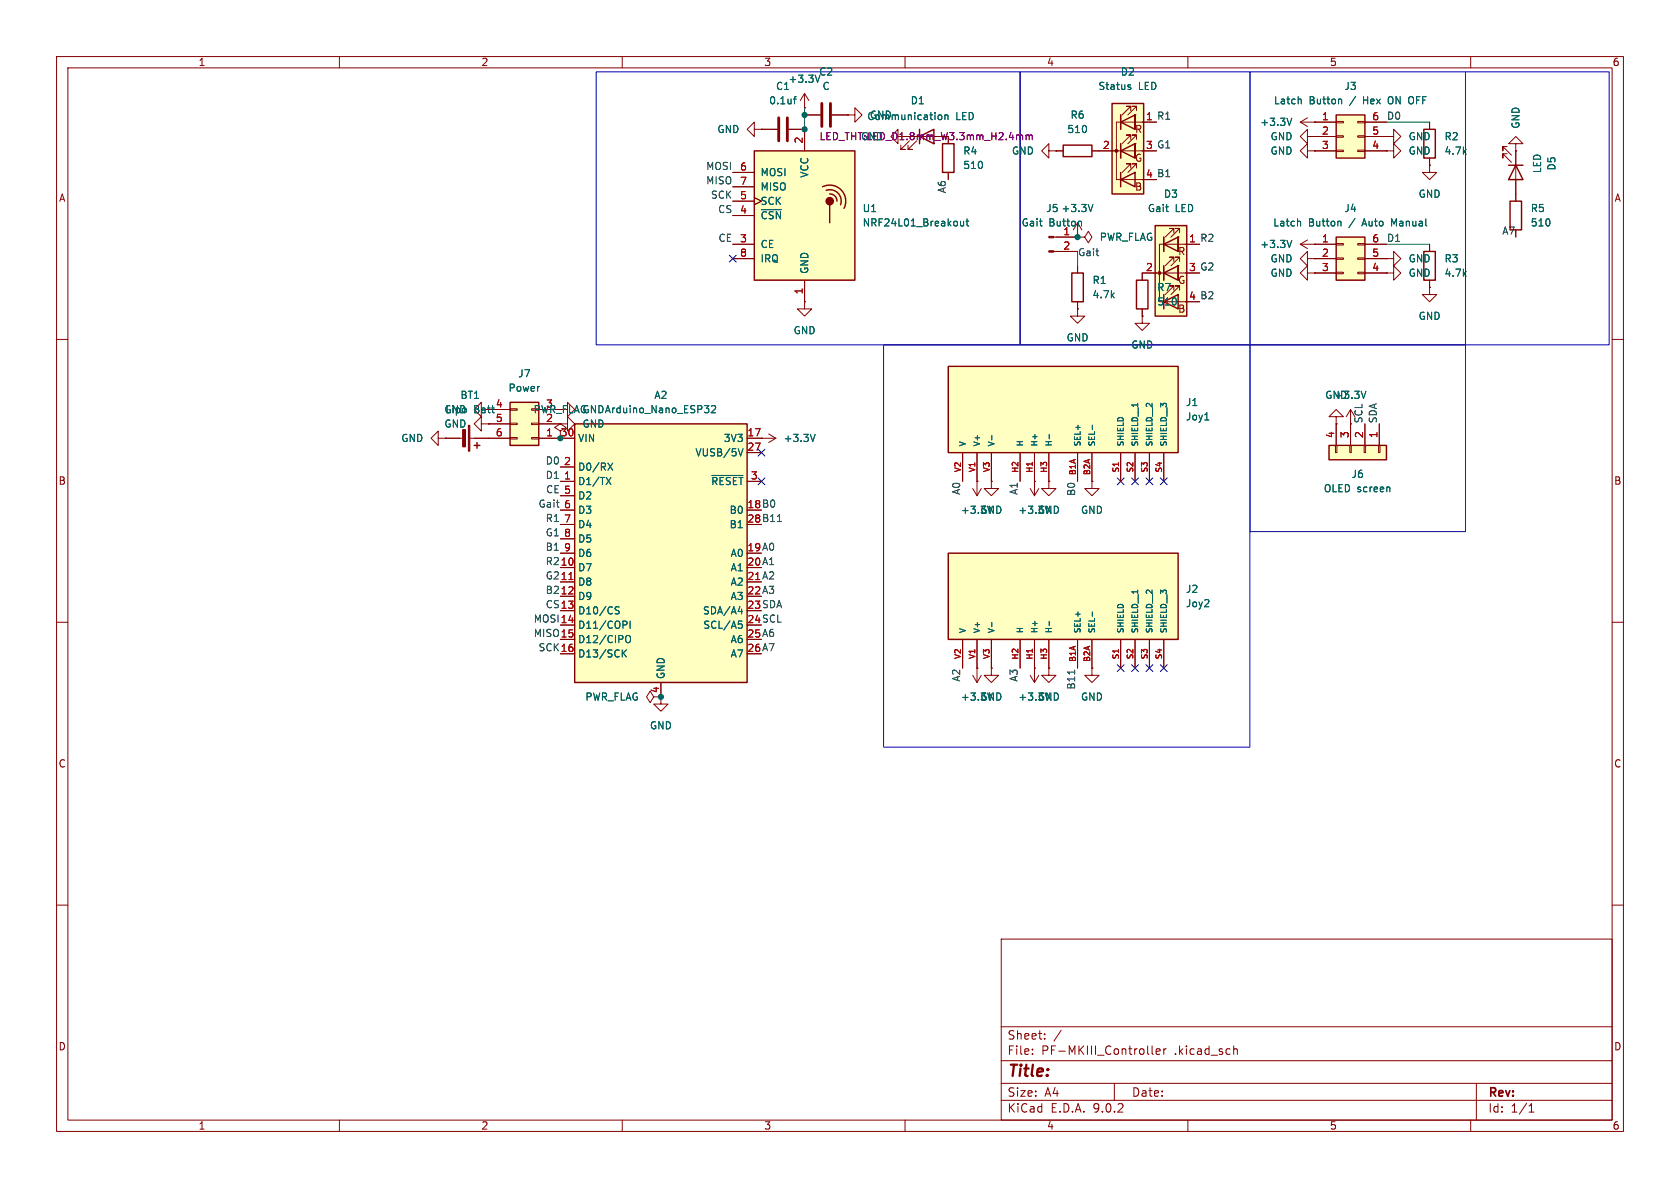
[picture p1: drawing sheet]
<svg xmlns="http://www.w3.org/2000/svg" width="297mm" height="210mm" viewBox="0 0 297 210" stroke-linecap="round" stroke-linejoin="round" font-family="sans-serif">
<g fill="none" stroke="#840000" stroke-width=".18">
<path d="M10 10h277v190h-277zM12 12h273v186h-273zM60 10v2M110 10v2M160 10v2M210 10v2M260 10v2M10 60h2M285 60h2M10 110h2M285 110h2M10 160h2"/>
<path d="M177 166h108v32h-108zM285 160h2M60 198v2M110 198v2M160 198v2M177 194.5h108M177 191.5h108M177 187.5h108M177 181.5h108M182.5 186.3v.1M182.5 185.5v.1M184.7 183.6v.1"/>
<path d="M184.7 182.8v.1M187.6 182.1l-1.3 2M197 191.5v3M203.7 184.9v1.3l.2 .2M204.4 185.9l.7-.1-.1-.3-.4-.1-.2 .2 .1 .7h.5M205.7 185.4v1M206.2 185.4l-.3 .1-.2 .2M210 198v2M218.1 185.5l.2-.1 .4 .1v.9M260 198v2M261 191.5v6.5M270.3 196.6h.9"/>
<path d="M270.3 195.5l.4-.4v1.5"/>
</g>
<path d="M196.6 18.3h5.6v16h-5.6z" fill="#ffffc2"/>
<g fill="#840000" stroke="#840000" stroke-width=".18">
<path d="M185.4 41.8h.9v.2h-.9z"/>
<path d="M185.4 44.3h.9v.3h-.9z"/>
<circle cx="197.4" cy="26.7" r=".25"/>
</g>
<path d="M196.6 18.3h5.6v16h-5.6zM188 25.7h5v2h-5zM198.1 21.6l2.6-1.3v2.6zM198.1 26.7l2.6-1.3v2.5zM198.1 31.8l2.6-1.3v2.5zM198.1 20.3v2.6M198.1 25.4v2.5M198.1 30.5v2.5M189.5 48.3h2v5h-2z" fill="none" stroke="#840000" stroke-width=".25"/>
<g fill="none" stroke="#840000" stroke-width=".18">
<path d="M199.9 19.6v-.8h-.8h.8l-1.5 1.5M200.9 19.6v-.8h-.7h.7l-1.5 1.5M186.7 26.7h1.3M193 26.7h11.5M198.1 20.3v2.6M198.1 25.4v2.5M198.1 31.8h3.8M199.9 24.6v-.7h-.8h.8l-1.5 1.5M199.9 29.7v-.7h-.8h.8l-1.5 1.5M200.7 20.3h.1M200.7 20.3v2.6zM200.7 25.4h.1"/>
<path d="M200.7 25.4v2.5zM200.9 24.6v-.7h-.7h.7l-1.5 1.5M200.9 29.7v-.7h-.7h.7l-1.5 1.5M204.5 21.6h-7.1v10.2h1M186.3 41.9h4.2M186.3 44.5h4.2M190.5 41.9h.1M190.5 54.6v1.3h1.3l-1.3 1.3-1.3-1.3h1.3M190.5 54.6h.1M190.5 47v1.3M190.5 53.3v1.3M191.3 40.6l-.8-1.2v2.5"/>
<path d="M201.9 55.9v1.3h1.3l-1.3 1.2-1.2-1.2h1.2M201.9 55.9h.1M231.1 45.7v-1.2l-1.2 1.2 1.2 1.3v-1.3h1.3M232.4 45.7h.1M115.6 123.2l-.7-1-.6 1 .6 1 .7-1h1.2"/>
</g>
<path d="M199.6 15.4l.3 .1v.1l-.1 .2h-.3M199.6 15h.3M191 39.1l.2 .2v.6M193.2 36.1l-.4 1.3" fill="none" stroke="#006464" stroke-width=".18"/>
<path d="M101.6 74.9h30.5v45.8h-30.5z" fill="#ffffc2"/>
<path d="M101.6 74.9h30.5v45.8h-30.5z" fill="none" stroke="#840000" stroke-width=".25"/>
<g fill="none" stroke="#840000" stroke-width=".18">
<path d="M229.9 43.2l1.2 .7M229.9 43.2h2.5M231.1 48.3v-1.3l-1.2 1.3 1.2 1.2v-1.2h1.3M231.1 42.4l-1.2 .8M232.4 48.3h.1M232.4 43.2h.1M99.1 77.5h2.5M132.1 77.5h2.5M99.1 82.6h2.5M99.1 85.1h2.5M99.1 87.6h2.5M99.1 90.2h2.5"/>
<path d="M99.1 92.7h2.5M99.1 95.3h2.5M99.1 97.8h2.5M132.1 85.1h2.5M132.1 80h2.5M99.1 100.3h2.5M99.1 102.9h2.5M99.1 105.4h2.5M99.1 108h2.5M99.1 110.5h2.5M99.1 113h2.5M99.1 115.6h2.5"/>
<path d="M116.8 120.7v2.5"/>
</g>
<g fill="none" stroke="#006464" stroke-width=".18">
<path d="M228.4 42.5l-.5 1.3M124.5 71.7h.8l-.4 .5M125.1 72.2l.2 .2v.3l-.2 .3M125.8 71.8l.5-.1 .2 .4-.8 .9h.8M130.5 79.3l.4 1.3 .5-1.3M107.2 84.4l.8 1.3M107.5 81.9l.8 1.2M108 84.4l-.8 1.3M108.3 81.9l-.8 1.2M125.9 84h5.4M108.8 107.7l.5 .3 .2 .3-.3 .2h-.5M109.5 107.3h-.5l-.2 .1"/>
<path d="M110.2 115.4l.5 .7M110.6 109.8l.3 .2-.1 .3-.2 .2M110.7 112.5l.2-.2a.43 .43 0 0 1 .6 .5v.4a.43 .43 0 0 1-.3 .4 .43 .43 0 0 1-.5-.2M110.7 114.9l-.7 .7M111.4 109.8v1.3M130.5 108.1h.8M130.6 109.8h.6M130.7 110.3h.3l.2 .2-.1 .5-.4 .1M131.1 107.7v.8"/>
</g>
<path d="M100.6 102.5h.7" fill="none" stroke="#a90000" stroke-width=".18"/>
<path d="M204.2 39.9h5.6v16h-5.6z" fill="#ffffc2"/>
<circle cx="205" cy="48.3" r=".25" fill="#840000" stroke="#840000" stroke-width=".18"/>
<path d="M204.2 39.9h5.6v16h-5.6zM200.9 49.5h2v5.1h-2zM205.7 43.2l2.6-1.3v2.6zM205.7 48.3l2.6-1.3v2.5zM205.7 53.3l2.6-1.2v2.5zM205.7 41.9v2.6M205.7 47v2.5M205.7 52.1v2.5" fill="none" stroke="#840000" stroke-width=".25"/>
<g fill="none" stroke="#840000" stroke-width=".18">
<path d="M231.1 26.7v-1.3l-1.2 1.3 1.2 1.2v-1.2h1.3M232.4 26.7h.1M190.5 41.9h1.3l.6-1 .6 1-.6 1-.6-1M190.5 41.9h.1M201.9 54.6v1.3M205.7 41.9v2.6M205.7 47v2.5M205.7 53.3h3.8M207.5 41.1v-.7h-.7h.7l-1.5 1.5M207.5 46.2v-.7h-.7h.7l-1.5 1.5M207.5 51.3v-.8h-.7h.7l-1.5 1.6M208.3 41.9h.1"/>
<path d="M208.3 41.9v2.6zM208.3 47h.1M208.3 47v2.5zM208.5 41.1v-.7h-.7h.7l-1.5 1.5M208.5 46.2v-.7h-.7h.7l-1.5 1.5M208.5 51.3v-.8h-.7h.7l-1.5 1.6M212.1 43.2h-7.1v10.1h1M212.1 48.3h-10.2v1.2M77.5 77.5v-1.3l-1.3 1.3 1.3 1.2v-1.2h1.2M78.7 77.5h.1"/>
</g>
<path d="M90.2 71.1h5v7.6h-5z" fill="#ffffc2"/>
<path d="M251.7 22.9h2v5h-2zM83.8 78.7h1M84.3 78.2v1M90.2 71.1h5v7.6h-5z" fill="none" stroke="#840000" stroke-width=".25"/>
<g fill="none" stroke="#840000" stroke-width=".18">
<path d="M229.9 21.6l1.2 .8M229.9 21.6h2.5M231.1 24.1v-1.2l-1.2 1.2 1.2 1.3v-1.3h1.3M231.1 20.8l-1.2 .8M232.4 21.6h.1M232.4 24.1h.1M245.1 24.1h1.3v-1.2l1.2 1.2-1.2 1.3v-1.3M245.1 24.1h.1M245.1 26.7h1.3v-1.3l1.2 1.3-1.2 1.2v-1.2M245.1 26.7h.1M252.7 29.2v1.3h1.3l-1.3 1.3-1.2-1.3h1.2M252.7 29.2h.1"/>
<path d="M252.7 21.6v1.3M252.7 27.9v1.3M78.7 77.5h3.3M83.1 77.5h7.1M85.1 74.9v-1.2l-1.3 1.2 1.3 1.3v-1.3h1.3M85.1 72.4v-1.3l-1.3 1.3 1.3 1.3v-1.3h5.1M86.4 74.9h.1M86.4 74.9h3.8M90.2 77.3h1.2v.3h-1.2zM90.2 74.8h1.2v.3h-1.2zM90.2 72.3h1.2v.2h-1.2zM94 77.3h1.2v.3h-1.2z"/>
<path d="M94 74.8h1.2v.3h-1.2zM95.2 72.4h5.1v-1.3l1.3 1.3-1.3 1.3v-1.3M95.2 74.9h3.9M99.1 74.9h1.2v-1.2l1.3 1.2-1.3 1.3v-1.3M99.1 74.9h.1M99.1 76.2l1-.6-1-.7-1.1 .7 1.1 .6v1.3h-3.9M116.8 123.2v1.3h1.3l-1.3 1.2-1.2-1.2h1.2"/>
</g>
<g fill="#840000" stroke="#840000" stroke-width=".18">
<path d="M82.8 75.2h.3v4.6h-.3z"/>
<path d="M81.8 75.9h.5v3.1h-.5z"/>
</g>
<path d="M228.4 20.9l-.5 1.3" fill="none" stroke="#006464" stroke-width=".18"/>
<path d="M236.2 20.3h5.1v7.6h-5.1z" fill="#ffffc2"/>
<path d="M236.2 20.3h5.1v7.6h-5.1z" fill="none" stroke="#840000" stroke-width=".25"/>
<path d="M232.4 21.6h3.8M232.4 24.1h3.8M232.4 26.7h3.8M236.2 21.5h1.3v.2h-1.3zM236.2 24h1.3v.3h-1.3zM236.2 26.5h1.3v.3h-1.3zM240 21.5h1.3v.2h-1.3zM240 24h1.3v.3h-1.3zM240 26.5h1.3v.3h-1.3zM241.3 21.6h3.8M241.3 24.1h3.8M241.3 26.7h3.8" fill="none" stroke="#840000" stroke-width=".18"/>
<path d="M229.9 17.5l.2 .2v.7M237 17.5l.2 .2v.7" fill="none" stroke="#006464" stroke-width=".18"/>
<path d="M236.2 41.9h5.1v7.6h-5.1z" fill="#ffffc2"/>
<path d="M236.2 41.9h5.1v7.6h-5.1z" fill="none" stroke="#840000" stroke-width=".25"/>
<path d="M232.4 43.2h3.8M232.4 45.7h3.8M232.4 48.3h3.8M236.2 43.1h1.3v.2h-1.3zM236.2 45.6h1.3v.2h-1.3zM236.2 48.1h1.3v.3h-1.3zM240 43.1h1.3v.2h-1.3zM240 45.6h1.3v.2h-1.3zM240 48.1h1.3v.3h-1.3zM241.3 43.2h3.8M241.3 45.7h3.8M241.3 48.3h3.8" fill="none" stroke="#840000" stroke-width=".18"/>
<path d="M229.7 39.1l.2 .2v.6M236.9 39.1l.2 .2v.6" fill="none" stroke="#006464" stroke-width=".18"/>
<path d="M234.9 78.7h10.2v2.6h-10.2z" fill="#ffffc2"/>
<path d="M251.7 44.5h2v5h-2zM234.9 78.7h10.2v2.6h-10.2z" fill="none" stroke="#840000" stroke-width=".25"/>
<g fill="none" stroke="#840000" stroke-width=".18">
<path d="M245.1 48.3h1.3v-1.3l1.2 1.3-1.2 1.2v-1.2M245.1 48.3h.1M245.1 45.7h1.3v-1.2l1.2 1.2-1.2 1.3v-1.3M245.1 45.7h.1M252.7 50.8v1.3h1.3l-1.3 1.2-1.2-1.2h1.2M252.7 50.8h.1M252.7 43.2v1.3M252.7 49.5v1.3M236.1 78.7h.2v1.3h-.2zM236.2 73.7h1.3l-1.3-1.3-1.3 1.3h1.3v1.2M236.2 74.9h.1M236.2 74.9v3.8"/>
<path d="M238.6 78.7h.3v1.3h-.3zM238.8 74.9h.1M238.8 72.4v6.3M238.8 72.4l-.8 1.3M238.8 72.4l.7 1.3M241.2 78.7h.2v1.3h-.2zM241.3 74.9v3.8M243.7 78.7h.3v1.3h-.3zM243.8 74.9v3.8"/>
</g>
<path d="M241.5 69.2l-.4 1.2M245.7 86.2v.7" fill="none" stroke="#006464" stroke-width=".18"/>
<path d="M167.6 97.8h40.7v15.2h-40.7z" fill="#ffffc2"/>
<path d="M266.7 29.2h2.5M267 35.6h2v5h-2zM268 29.2l1.2 2.6h-2.5zM167.6 97.8h40.7v15.2h-40.7z" fill="none" stroke="#840000" stroke-width=".25"/>
<g fill="none" stroke="#840000" stroke-width=".18">
<path d="M266.4 25.9h-.7v.8v-.8l1.5 1.5M266.4 27.2h-.7v.7v-.7l1.5 1.5M268 25.4h1.2l-1.2-1.3-1.3 1.3h1.3v1.3M268 26.7h.1M268 26.7v8.9M170.2 113v5.1M172.7 113v5.1M175.3 113v5.1M180.3 113v5.1M182.9 113v5.1M185.4 118.1v1.3h1.3l-1.3 1.3-1.3-1.3h1.3M185.4 118.1h.1"/>
<path d="M185.4 113v5.1M190.5 113v5.1M193 118.1v1.3h1.3l-1.3 1.3-1.2-1.3h1.2M193 118.1h.1M193 113v5.1M198.1 113v5.1M200.7 113v5.1M203.2 113v5.1M205.7 113v5.1"/>
</g>
<path d="M175.3 110v.8M185.5 109.8v.8M193.1 108.2v.8M201.1 104.3v.6" fill="none" stroke="#006464" stroke-width=".18"/>
<path d="M167.6 64.8h40.7v15.2h-40.7z" fill="#ffffc2"/>
<path d="M162.6 24.1l2.5-1.2v2.5zM162.6 22.9v2.5M166.6 25.4h2.1v5.1h-2.1zM167.6 64.8h40.7v15.2h-40.7z" fill="none" stroke="#840000" stroke-width=".25"/>
<g fill="none" stroke="#840000" stroke-width=".18">
<path d="M142.2 19.1h.1M142.2 16.5l-.7 1.3M142.2 16.5l.8 1.3M142.2 16.5v2.6M133.3 22.9v-1.3l-1.2 1.3 1.2 1.2v-1.2h1.3M134.6 22.9h.1M134.6 22.9h2.8M139.4 22.9h2.8M142.2 20.3h2.8M147.1 20.3h2.8M149.9 20.3h1.2v-1.2l1.3 1.2-1.3 1.3v-1.3M149.9 20.3h.1"/>
<path d="M158.7 24.1v-1.2l-1.2 1.2 1.2 1.3v-1.3h1.3M160.8 24.9l-1.5 1.5h.7h-.7v-.7M162.1 24.9l-1.6 1.5h.8h-.8v-.7M167.6 30.5v1.3M185.4 26.7v-1.3l-1.3 1.3 1.3 1.2v-1.2h1.3M186.7 26.7h.1M142.2 53.3v1.3h1.3l-1.3 1.3-1.2-1.3h1.2M142.2 53.3h.1M134.6 77.5h.1M134.6 77.5h2.6M135.9 76.7l1.3 .8M137.2 77.5l-1.3 .7"/>
<path d="M170.2 80v5.1M172 86.4l.7 1.2M172.7 85.1h.1M172.7 80v7.6M173.5 86.4l-.8 1.2M175.3 85.1v1.3h1.2l-1.2 1.2-1.3-1.2h1.3M175.3 85.1h.1M175.3 80v5.1M180.3 80v5.1M182.1 86.4l.8 1.2M182.9 85.1h.1M182.9 80v7.6"/>
<path d="M183.6 86.4l-.7 1.2M185.4 85.1v1.3h1.3l-1.3 1.2-1.3-1.2h1.3M185.4 85.1h.1M185.4 80v5.1M190.5 80v5.1M193 85.1v1.3h1.3l-1.3 1.2-1.2-1.2h1.2M193 85.1h.1M193 80v5.1M198.1 80v5.1M200.7 80v5.1M203.2 80v5.1M205.7 80v5.1"/>
<path d="M172 119.4l.7 1.3M172.7 118.1h.1M172.7 118.1v2.6M173.5 119.4l-.8 1.3M175.3 118.1v1.3h1.2l-1.2 1.3-1.3-1.3h1.3M175.3 118.1h.1M182.1 119.4l.8 1.3M182.9 118.1h.1M182.9 118.1v2.6M183.6 119.4l-.7 1.3"/>
</g>
<path d="M140.3 17.5h.5M140.8 17.1l-.3 .2v1.1M145 13.3l-.5 1.2M166 20.4l.3-.1 .2 .2-.1 .5-.1 .2-.3-.1M167 20.4l.2-.1 .3 .1 .1 .8M167 20.3v.9M144.1 76.8l-.4 1.2M175.3 77v.8M185.5 76.8v.8M193.1 75.2v.7M201.1 71.3v.6M213 74.2h.7" fill="none" stroke="#006464" stroke-width=".18"/>
<path d="M145.3 18.3v4.1M146.8 18.3v4.1M137.7 20.8v4.1M139.2 20.8v4.1" fill="none" stroke="#840000" stroke-width=".51"/>
<path d="M180.4 23.9l.4 .1v.7M181.4 24l.4-.1 .1 .1M181.4 23.9v.8M181.9 24l.2-.1h.3l.1 .8M181.9 24v.7" fill="none" stroke="#840084" stroke-width=".18"/>
<path d="M133.3 26.7h17.8v22.8h-17.8z" fill="#ffffc2"/>
<path d="M133.3 26.7h17.8v22.8h-17.8zM145.4 33a2.84 2.84 0 0 1 3.3 .6 2.84 2.84 0 0 1 .5 3.2M146 33.7a1.99 1.99 0 0 1 2.1 .4 1.99 1.99 0 0 1 .5 2.1M146.7 34.3a1.23 1.23 0 0 1 1.3 1.3M146.7 36.2v3.2" fill="none" stroke="#840000" stroke-width=".25"/>
<circle cx="146.7" cy="35.6" r=".63" fill="#840000" stroke="#840000" stroke-width=".25"/>
<g fill="none" stroke="#840000" stroke-width=".18">
<path d="M142.2 19.1h.1M129.5 30.5h3.8M129.5 33h3.8M129.5 35.6h3.8M129.5 38.1h3.8M133.3 34.9l1.3 .7-1.3 .6M134.6 22.9h.1M134.6 22.9h2.8M139.4 22.9h2.8v3.8M142.2 20.3h2.8M147.1 20.3h2.8M149.9 20.3h.1"/>
<path d="M167.6 30.5v1.3M186.7 26.7h.1M186.7 26.7h1.3M193 26.7h3.8M201.9 21.6h2.6M201.9 26.7h2.6M232.4 24.1h.1M232.4 21.6h.1M232.4 26.7h.1M232.4 21.6h3.8M232.4 24.1h3.8M232.4 26.7h3.8"/>
<path d="M241.3 21.6h3.8M241.3 24.1h3.8M241.3 26.7h3.8M245.1 26.7h.1M245.1 24.1h.1M252.7 29.2h.1M252.7 21.6v1.3M252.7 27.9v1.3M268 26.7h.1M268 26.7v2.5M268 31.8v3.8M129.5 43.2h3.8"/>
<path d="M129.5 45.7h3.8M142.2 53.3h.1M142.2 49.5v3.8M186.7 41.9h3.8M186.7 44.5h3.8M190.5 41.9h.1M190.5 54.6h.1M190.5 47v1.3M190.5 53.3v1.3M201.9 55.9h.1M201.9 54.6v1.3M204.5 48.3h-2.6v1.2"/>
<path d="M209.5 43.2h2.6M209.5 48.3h2.6M232.4 43.2h.1M232.4 48.3h.1M232.4 45.7h.1M232.4 43.2h3.8M232.4 45.7h3.8M232.4 48.3h3.8M241.3 43.2h3.8M241.3 45.7h3.8M241.3 48.3h3.8M245.1 45.7h.1"/>
<path d="M245.1 48.3h.1M252.7 50.8h.1M252.7 43.2v1.3M252.7 49.5v1.3M78.7 77.5h.1M78.7 77.5h2.6M83.8 77.5h6.4M86.4 74.9h.1M86.4 74.9h3.8M86.4 72.4h3.8M95.2 77.5h6.4M95.2 74.9h3.9"/>
<path d="M95.2 72.4h3.9M99.1 74.9h.1M132.1 77.5h2.5M134.6 77.5h.1M236.2 74.9h.1M236.2 74.9v3.8M238.8 74.9h.1M238.8 74.9v3.8M241.3 74.9v3.8M243.8 74.9v3.8M99.1 82.6h2.5M99.1 85.1h2.5"/>
<path d="M99.1 87.6h2.5M99.1 90.2h2.5M99.1 92.7h2.5M99.1 95.3h2.5M99.1 97.8h2.5M132.1 85.1h2.5M132.1 80h2.5M170.2 80v5.1M172.7 85.1h.1M172.7 80v5.1M175.3 85.1h.1M175.3 80v5.1"/>
<path d="M180.3 80v5.1M182.9 85.1h.1M182.9 80v5.1M185.4 85.1h.1M185.4 80v5.1M190.5 80v5.1M193 85.1h.1M193 80v5.1M198.1 80v5.1M200.7 80v5.1M203.2 80v5.1M205.7 80v5.1"/>
<path d="M99.1 100.3h2.5M99.1 102.9h2.5M99.1 105.4h2.5M99.1 108h2.5M99.1 110.5h2.5M99.1 113h2.5M99.1 115.6h2.5M170.2 113v5.1M172.7 118.1h.1M172.7 113v5.1M175.3 118.1h.1M175.3 113v5.1"/>
<path d="M180.3 113v5.1M182.9 118.1h.1M182.9 113v5.1M185.4 118.1h.1M185.4 113v5.1M190.5 113v5.1M193 118.1h.1M193 113v5.1M198.1 113v5.1M200.7 113v5.1M203.2 113v5.1M205.7 113v5.1"/>
<path d="M116.8 120.7v2.5"/>
</g>
<g fill="none" stroke="#006464" stroke-width=".18">
<path d="M140.3 17.5h.5M140.8 17.1l-.3 .2v1.1M145 13.3l-.5 1.2M199.6 15.4l.3 .1v.1l-.1 .2h-.3M199.6 15h.3M229.9 17.5l.2 .2v.7M237 17.5l.2 .2v.7M134.6 37.1h3.5M166 20.4l.3-.1 .2 .2-.1 .5-.1 .2-.3-.1M167 20.4l.2-.1 .3 .1 .1 .8M167 20.3v.9M169.8 39.1l.1 .8h.3l.2-.1"/>
<path d="M170.4 39.1v.8M170.8 39.1h.5M171 38.7v1.1l.3 .1M191 39.1l.2 .2v.6M193.2 36.1l-.4 1.3M228.4 20.9l-.5 1.3M229.7 39.1l.2 .2v.6M236.9 39.1l.2 .2v.6M228.4 42.5l-.5 1.3M124.5 71.7h.8l-.4 .5M125.1 72.2l.2 .2v.3l-.2 .3M125.8 71.8l.5-.1 .2 .4-.8 .9h.8"/>
<path d="M130.5 79.3l.4 1.3 .5-1.3M144.1 76.8l-.4 1.2M175.3 77v.8M185.5 76.8v.8M193.1 75.2v.7M201.1 71.3v.6M213 74.2h.7M241.5 69.2l-.4 1.2M107.2 84.4l.8 1.3M107.5 81.9l.8 1.2M108 84.4l-.8 1.3M108.3 81.9l-.8 1.2"/>
<path d="M125.9 84h5.4M245.7 86.2v.7M108.8 107.7l.5 .3 .2 .3-.3 .2h-.5M109.5 107.3h-.5l-.2 .1M110.2 115.4l.5 .7M110.6 109.8l.3 .2-.1 .3-.2 .2M110.7 112.5l.2-.2a.43 .43 0 0 1 .6 .5v.4a.43 .43 0 0 1-.3 .4 .43 .43 0 0 1-.5-.2M110.7 114.9l-.7 .7M111.4 109.8v1.3M130.5 108.1h.8M130.6 109.8h.6M130.7 110.3h.3l.2 .2-.1 .5-.4 .1"/>
<path d="M131.1 107.7v.8M175.3 110v.8M185.5 109.8v.8M193.1 108.2v.8M201.1 104.3v.6"/>
</g>
<path d="M137.4 92.2h.8M190 118.5v.7" fill="none" stroke="#0f0f0f" stroke-width=".18"/>
<path d="M142.2 19.1v3.8M245.1 21.6h7.6M190.5 44.5v2.5M245.1 43.2h7.6" fill="none" stroke="#009600" stroke-width=".18"/>
<g fill="none" stroke="#000084" stroke-width=".18">
<path d="M128.9 45.1l1.2 1.2M130.1 45.1l-1.2 1.2M134 79.4l1.2 1.2M135.2 79.4l-1.2 1.2M134 84.5l1.2 1.2M135.2 84.5l-1.2 1.2M197.5 84.5l1.2 1.2M198.7 84.5l-1.2 1.2M200.1 84.5l1.2 1.2M201.3 84.5l-1.2 1.2M202.6 84.5l1.2 1.2M203.8 84.5l-1.2 1.2"/>
<path d="M205.1 84.5l1.2 1.2M206.3 84.5l-1.2 1.2M197.5 117.5l1.2 1.2M198.7 117.5l-1.2 1.2M200.1 117.5l1.2 1.2M201.3 117.5l-1.2 1.2M202.6 117.5l1.2 1.2M203.8 117.5l-1.2 1.2M205.1 117.5l1.2 1.2M206.3 117.5l-1.2 1.2"/>
</g>
<path d="M105.4 12.7h74.9v48.3h-74.9zM180.3 12.7h40.7v48.3h-40.7zM221 12.7h38.1v48.3h-38.1zM259.1 12.7h25.4v48.3h-25.4zM156.2 61h64.8v71.1h-64.8zM221 61h38.1v33h-38.1z" fill="none" stroke="#0000c2" stroke-width=".18"/>
<path d="M100.6 102.5h.7" fill="none" stroke="#a90000" stroke-width=".18"/>
<path d="M180.4 23.9l.4 .1v.7M181.4 24l.4-.1 .1 .1M181.4 23.9v.8M181.9 24l.2-.1h.3l.1 .8M181.9 24v.7" fill="none" stroke="#840084" stroke-width=".18"/>
<g fill="#009600" stroke="#009600" stroke-width=".18">
<circle cx="116.8" cy="123.2" r=".46"/>
<circle cx="142.2" cy="22.9" r=".46"/>
<circle cx="99.1" cy="77.5" r=".46"/>
<circle cx="142.2" cy="20.3" r=".46"/>
<circle cx="190.5" cy="41.9" r=".46"/>
</g>
<text font-size="2.8" fill="#840000" x="178" y="190.9">Title:</text>
<g font-size="2.1" fill="#840000">
<text x="178" y="184">Sheet:</text>
<text x="178" y="186.7">File:</text>
<text x="184.1" y="186.7">PF-MKIII_Controller</text>
<text x="207.7" y="186.7">.kicad_sch</text>
<text x="178" y="196.9">KiCad</text>
<text x="178" y="194.1">Size:</text>
<text x="184.7" y="194.1">A4</text>
<text x="185.7" y="196.9">E.D.A.</text>
<text x="193.3" y="196.9">9.0.2</text>
<text x="200" y="194.1">Date:</text>
<text x="263" y="194.3">Rev:</text>
<text x="263" y="196.9">Id:</text>
<text x="267.1" y="196.9">1/1</text>
</g>
<g font-size="1.8" fill="#840000">
<text x="35" y="11.9">1</text>
<text x="85" y="11.9">2</text>
<text x="135" y="11.9">3</text>
<text x="185" y="11.9">4</text>
<text x="235" y="11.9">5</text>
<text x="285" y="11.9">6</text>
<text x="200.6" y="23.7">R</text>
<text x="144.8" y="25">LED_THT:LED_D1.8mm_W3.3mm_H2.4mm</text>
<text x="200.6" y="28.8">G</text>
<text x="10.3" y="35.9">A</text>
<text x="200.6" y="33.9">B</text>
<text x="202.5" y="31.5">4 B1</text>
<text x="285.3" y="35.9">A</text>
<text x="265.5" y="41.6">A7</text>
<text x="208.2" y="45.3">R</text>
<text x="208.2" y="50.4">G</text>
<text x="210.1" y="53.1">4 B2</text>
<text x="83.7" y="73.3">Batt</text>
<text x="99" y="77.2">30</text>
<text x="10.3" y="85.9">B</text>
<text x="132" y="89.9">18 B0</text>
<text x="285.3" y="85.9">B</text>
<text x="132" y="92.5">28 B11</text>
<text x="132" y="97.5">19 A0</text>
<text x="132" y="100.1">20 A1</text>
<text x="132" y="105.2">22 A3</text>
<text x="132" y="107.7">23 SDA</text>
<text x="132" y="110.2">24 SCL</text>
<text x="132" y="112.8">25 A6</text>
<text x="132" y="115.3">26 A7</text>
<text x="116.6" y="122.6" transform="rotate(-90 116.6 122.6)">4</text>
<text x="10.3" y="135.9">C</text>
<text x="285.3" y="135.9">C</text>
<text x="10.3" y="185.9">D</text>
<text x="285.3" y="185.9">D</text>
<text x="35" y="199.9">1</text>
<text x="85" y="199.9">2</text>
<text x="135" y="199.9">3</text>
<text x="185" y="199.9">4</text>
<text x="235" y="199.9">5</text>
<text x="285" y="199.9">6</text>
</g>
<g font-size="1.8" fill="#006464">
<text x="137.1" y="16.1">C1</text>
<text x="139.3" y="14.8">+3.3V</text>
<text x="144.7" y="13.6">C2</text>
<text x="145.3" y="16.1">C</text>
<text x="194.1" y="16.1">Status</text>
<text x="198" y="13.6">D2</text>
<text x="201.2" y="16.1">LED</text>
<text x="237.6" y="16.1">J3</text>
<text x="126.7" y="23.7">GND</text>
<text x="135.9" y="18.6">0.1uf</text>
<text x="153.2" y="21.4">Communication</text>
<text x="153.7" y="21.2">GND</text>
<text x="160.9" y="18.6">D1</text>
<text x="169" y="21.4">LED</text>
<text x="188.6" y="23.7">510</text>
<text x="189.2" y="21.2">R6</text>
<text x="222.7" y="22.5">+3.3V</text>
<text x="225.1" y="18.6">Latch</text>
<text x="231.4" y="18.6">Button</text>
<text x="238.8" y="18.6">/</text>
<text x="241.3" y="18.6">Hex</text>
<text x="245.9" y="18.6">ON OFF</text>
<text x="268.8" y="22.9" transform="rotate(-90 268.8 22.9)">GND</text>
<text x="152.1" y="25">GND</text>
<text x="170.2" y="27.5">R4</text>
<text x="178.8" y="27.5">GND</text>
<text x="224.5" y="27.5">GND</text>
<text x="224.5" y="25">GND</text>
<text x="248.9" y="25">GND</text>
<text x="248.9" y="27.5">GND</text>
<text x="255.3" y="25">R2</text>
<text x="255.3" y="27.5">4.7k</text>
<text x="134.4" y="31.3">MOSI</text>
<text x="134.4" y="33.9">MISO</text>
<text x="143.1" y="31.5" transform="rotate(-90 143.1 31.5)">VCC</text>
<text x="170.2" y="30.1">510</text>
<text x="205.7" y="35.2">D3</text>
<text x="250.7" y="35.2">GND</text>
<text x="272.6" y="30.7" transform="rotate(-90 272.6 30.7)">LED</text>
<text x="275.2" y="30.2" transform="rotate(-90 275.2 30.2)">D5</text>
<text x="134.4" y="36.4">SCK</text>
<text x="134.4" y="39">~{CSN}</text>
<text x="152.4" y="37.7">U1</text>
<text x="152.4" y="40.2">NRF24L01_Breakout</text>
<text x="180.5" y="40.2">Gait</text>
<text x="184.9" y="37.7">J5 +3.3V</text>
<text x="185.4" y="40.2">Button</text>
<text x="202.8" y="37.7">Gait</text>
<text x="207.7" y="37.7">LED</text>
<text x="225" y="40.2">Latch</text>
<text x="231.3" y="40.2">Button</text>
<text x="237.6" y="37.7">J4</text>
<text x="238.6" y="40.2">/</text>
<text x="241.1" y="40.2">Auto</text>
<text x="246.4" y="40.2">Manual</text>
<text x="270.5" y="37.7">R5</text>
<text x="270.5" y="40.2">510</text>
<text x="134.4" y="44">CE</text>
<text x="134.4" y="46.6">IRQ</text>
<text x="194.3" y="42.8">PWR_FLAG</text>
<text x="222.7" y="44">+3.3V</text>
<text x="224.5" y="46.6">GND</text>
<text x="248.9" y="46.6">GND</text>
<text x="255.3" y="46.6">R3</text>
<text x="143.1" y="48.5" transform="rotate(-90 143.1 48.5)">GND</text>
<text x="193" y="50.4">R1</text>
<text x="193" y="52.9">4.7k</text>
<text x="204.5" y="51.7">R7</text>
<text x="224.5" y="49.1">GND</text>
<text x="248.9" y="49.1">GND</text>
<text x="255.3" y="49.1">4.7k</text>
<text x="140.2" y="59.3">GND</text>
<text x="204.5" y="54.2">510</text>
<text x="208.2" y="55.5">B</text>
<text x="250.7" y="56.7">GND</text>
<text x="188.5" y="60.6">GND</text>
<text x="199.9" y="61.8">GND</text>
<text x="81.3" y="70.7">BT1</text>
<text x="89.8" y="69.4">Power</text>
<text x="91.5" y="66.9">J7</text>
<text x="115.6" y="70.7">A2</text>
<text x="209.6" y="72">J1</text>
<text x="234.2" y="70.7">GND</text>
<text x="235.8" y="70.7">+3.3V</text>
<text x="78.5" y="75.8">GND</text>
<text x="78.5" y="73.3">GND</text>
<text x="87.6" y="74.7">5</text>
<text x="94.2" y="73.3">PWR_FLAG</text>
<text x="96.4" y="72.1">3</text>
<text x="102.9" y="75.8">GND</text>
<text x="102.9" y="73.3">GNDArduino_Nano_ESP32</text>
<text x="209.6" y="74.5">Joy1</text>
<text x="70.8" y="78.3">GND</text>
<text x="102.1" y="78.3">VIN</text>
<text x="102.1" y="83.4">D0/RX</text>
<text x="122.8" y="80.9">VUSB/5V</text>
<text x="127.9" y="78.3">3V3</text>
<text x="138.4" y="78.3">+3.3V</text>
<text x="102.1" y="86">D1/TX</text>
<text x="102.1" y="88.5">D2</text>
<text x="125.6" y="86">~{RESET}</text>
<text x="233.9" y="87.2">OLED screen</text>
<text x="238.8" y="84.7">J6</text>
<text x="102.1" y="91">D3</text>
<text x="102.1" y="93.6">D4</text>
<text x="128.9" y="91">B0</text>
<text x="128.9" y="93.6">B1</text>
<text x="169.8" y="91">+3.3V</text>
<text x="173.2" y="91">GND</text>
<text x="179.9" y="91">+3.3V</text>
<text x="183.4" y="91">GND</text>
<text x="191" y="91">GND</text>
<text x="102.1" y="96.1">D5</text>
<text x="102.1" y="98.7">D6</text>
<text x="102.1" y="101.2">D7</text>
<text x="129.1" y="98.7">A0</text>
<text x="129.1" y="101.2">A1</text>
<text x="102.1" y="103.7">D8</text>
<text x="102.1" y="106.3">D9</text>
<text x="129.1" y="103.7">A2</text>
<text x="129.1" y="106.3">A3</text>
<text x="209.6" y="105">J2</text>
<text x="209.6" y="107.5">Joy2</text>
<text x="102.1" y="108.8">D10/CS</text>
<text x="102.1" y="111.4">D11/COPI</text>
<text x="102.1" y="113.9">D12/CIPO</text>
<text x="124.2" y="108.8">SDA/A4</text>
<text x="124.2" y="111.4">SCL/A5</text>
<text x="129.1" y="113.9">A6</text>
<text x="102.1" y="116.4">D13/SCK</text>
<text x="129.1" y="116.4">A7</text>
<text x="103.4" y="124.1">PWR_FLAG</text>
<text x="117.7" y="120.1" transform="rotate(-90 117.7 120.1)">GND</text>
<text x="169.8" y="124.1">+3.3V</text>
<text x="173.2" y="124.1">GND</text>
<text x="179.9" y="124.1">+3.3V</text>
<text x="183.4" y="124.1">GND</text>
<text x="191" y="124.1">GND</text>
<text x="114.8" y="129.1">GND</text>
</g>
<g font-size="1.8" fill="#0f0f0f">
<text x="202.5" y="21.3">1 R1</text>
<text x="245.1" y="21.2">D0</text>
<text x="202.5" y="26.4">3 G1</text>
<text x="124.7" y="30.1">MOSI</text>
<text x="124.7" y="32.7">MISO</text>
<text x="125.6" y="35.2">SCK</text>
<text x="167.3" y="34.3" transform="rotate(-90 167.3 34.3)">A6</text>
<text x="126.9" y="37.8">CS</text>
<text x="126.9" y="42.8">CE</text>
<text x="190.5" y="45.4">Gait</text>
<text x="210.1" y="42.9">1 R2</text>
<text x="245.1" y="42.8">D1</text>
<text x="210.1" y="48">3 G2</text>
<text x="241" y="74.9" transform="rotate(-90 241 74.9)">SCL</text>
<text x="243.5" y="74.9" transform="rotate(-90 243.5 74.9)">SDA</text>
<text x="96.4" y="82.2">D0</text>
<text x="95.1" y="89.8">Gait</text>
<text x="96.4" y="84.7">D1</text>
<text x="96.4" y="87.3">CE 5</text>
<text x="169.8" y="87.6" transform="rotate(-90 169.8 87.6)">A0</text>
<text x="180" y="87.6" transform="rotate(-90 180 87.6)">A1</text>
<text x="190.2" y="87.8" transform="rotate(-90 190.2 87.8)">B0</text>
<text x="96.4" y="94.9">G1</text>
<text x="96.4" y="92.4">R1</text>
<text x="96.4" y="100">R2</text>
<text x="96.4" y="97.4">B1</text>
<text x="96.4" y="107.6">CS13</text>
<text x="96.4" y="105.1">B2</text>
<text x="96.4" y="102.5">G211</text>
<text x="94.3" y="112.7">MISO15</text>
<text x="94.3" y="110.1">MOSI14</text>
<text x="95.1" y="115.2">SCK16</text>
<text x="169.8" y="120.6" transform="rotate(-90 169.8 120.6)">A2</text>
<text x="180" y="120.6" transform="rotate(-90 180 120.6)">A3</text>
<text x="190.2" y="122" transform="rotate(-90 190.2 122)">B11</text>
</g>
<g font-size="1.8" fill="#a90000">
<text x="202.5" y="21.3">1</text>
<text x="233.6" y="21.3">1</text>
<text x="233.6" y="23.9">2</text>
<text x="242.5" y="21.3">6</text>
<text x="242.5" y="23.9">5</text>
<text x="142" y="25.5" transform="rotate(-90 142 25.5)">2</text>
<text x="194.9" y="26.4">2</text>
<text x="202.5" y="26.4">3</text>
<text x="233.6" y="26.4">3</text>
<text x="242.5" y="26.4">4</text>
<text x="130.7" y="30.2">6</text>
<text x="130.7" y="32.8">7</text>
<text x="130.7" y="35.3">5</text>
<text x="202.5" y="31.5">4</text>
<text x="130.7" y="37.8">4</text>
<text x="187.9" y="41.7">1</text>
<text x="130.7" y="42.9">3</text>
<text x="130.7" y="45.5">8</text>
<text x="187.9" y="44.2">2</text>
<text x="210.1" y="42.9">1</text>
<text x="233.6" y="42.9">1</text>
<text x="233.6" y="45.5">2</text>
<text x="242.5" y="42.9">6</text>
<text x="242.5" y="45.5">5</text>
<text x="142" y="52.1" transform="rotate(-90 142 52.1)">1</text>
<text x="202.5" y="48">2</text>
<text x="210.1" y="48">3</text>
<text x="210.1" y="53.1">4</text>
<text x="233.6" y="48">3</text>
<text x="242.5" y="48">4</text>
<text x="87.6" y="77.2">6</text>
<text x="87.6" y="72.1">4</text>
<text x="96.4" y="77.2">1</text>
<text x="96.4" y="74.7">2</text>
<text x="132" y="77.2">17</text>
<text x="236" y="77.5" transform="rotate(-90 236 77.5)">4</text>
<text x="238.5" y="77.5" transform="rotate(-90 238.5 77.5)">3</text>
<text x="241" y="77.5" transform="rotate(-90 241 77.5)">2</text>
<text x="243.6" y="77.5" transform="rotate(-90 243.6 77.5)">1</text>
<text x="99.6" y="82.3">2</text>
<text x="132" y="79.8">27</text>
<text x="99.6" y="84.8">1</text>
<text x="99.6" y="89.9">6</text>
<text x="99.6" y="87.4">5</text>
<text x="132" y="89.9">18</text>
<text x="132.6" y="84.8">3</text>
<text x="99.6" y="92.5">7</text>
<text x="99.6" y="95">8</text>
<text x="132" y="92.5">28</text>
<text x="99" y="100.1">10</text>
<text x="99.6" y="97.5">9</text>
<text x="132" y="97.5">19</text>
<text x="132" y="100.1">20</text>
<text x="99" y="105.2">12</text>
<text x="99" y="102.6">11</text>
<text x="99" y="107.7">13</text>
<text x="132" y="102.6">21 A2</text>
<text x="132" y="102.6">21</text>
<text x="132" y="105.2">22</text>
<text x="132" y="107.7">23</text>
<text x="99" y="110.2">14</text>
<text x="99" y="112.8">15</text>
<text x="132" y="110.2">24</text>
<text x="132" y="112.8">25</text>
<text x="99" y="115.3">16</text>
<text x="132" y="115.3">26</text>
</g>
<g font-size="1.4" fill="#a90000">
<text x="169.9" y="83.6" transform="rotate(-90 169.9 83.6)">V2</text>
<text x="172.5" y="83.6" transform="rotate(-90 172.5 83.6)">V1</text>
<text x="175" y="83.6" transform="rotate(-90 175 83.6)">V3</text>
<text x="180.1" y="83.7" transform="rotate(-90 180.1 83.7)">H2</text>
<text x="182.6" y="83.7" transform="rotate(-90 182.6 83.7)">H1</text>
<text x="185.2" y="83.7" transform="rotate(-90 185.2 83.7)">H3</text>
<text x="197.9" y="83.6" transform="rotate(-90 197.9 83.6)">S1</text>
<text x="200.4" y="83.6" transform="rotate(-90 200.4 83.6)">S2</text>
<text x="202.9" y="83.6" transform="rotate(-90 202.9 83.6)">S3</text>
<text x="205.5" y="83.6" transform="rotate(-90 205.5 83.6)">S4</text>
<text x="190.2" y="84.1" transform="rotate(-90 190.2 84.1)">B1A</text>
<text x="192.8" y="84.1" transform="rotate(-90 192.8 84.1)">B2A</text>
<text x="169.9" y="116.6" transform="rotate(-90 169.9 116.6)">V2</text>
<text x="172.5" y="116.6" transform="rotate(-90 172.5 116.6)">V1</text>
<text x="175" y="116.6" transform="rotate(-90 175 116.6)">V3</text>
<text x="180.1" y="116.7" transform="rotate(-90 180.1 116.7)">H2</text>
<text x="182.6" y="116.7" transform="rotate(-90 182.6 116.7)">H1</text>
<text x="185.2" y="116.7" transform="rotate(-90 185.2 116.7)">H3</text>
<text x="190.2" y="117.1" transform="rotate(-90 190.2 117.1)">B1A</text>
<text x="192.8" y="117.1" transform="rotate(-90 192.8 117.1)">B2A</text>
<text x="197.9" y="116.7" transform="rotate(-90 197.9 116.7)">S1</text>
<text x="200.4" y="116.7" transform="rotate(-90 200.4 116.7)">S2</text>
<text x="202.9" y="116.7" transform="rotate(-90 202.9 116.7)">S3</text>
<text x="205.5" y="116.7" transform="rotate(-90 205.5 116.7)">S4</text>
</g>
<g font-size="1.4" fill="#006464">
<text x="170.9" y="79" transform="rotate(-90 170.9 79)">V</text>
<text x="173.5" y="79" transform="rotate(-90 173.5 79)">V+</text>
<text x="176" y="79" transform="rotate(-90 176 79)">V-</text>
<text x="181.1" y="79" transform="rotate(-90 181.1 79)">H</text>
<text x="183.6" y="79" transform="rotate(-90 183.6 79)">H+</text>
<text x="186.2" y="79" transform="rotate(-90 186.2 79)">H-</text>
<text x="191.2" y="79" transform="rotate(-90 191.2 79)">SEL+</text>
<text x="193.8" y="79" transform="rotate(-90 193.8 79)">SEL-</text>
<text x="198.9" y="79" transform="rotate(-90 198.9 79)">SHIELD</text>
<text x="201.4" y="79" transform="rotate(-90 201.4 79)">SHIELD__1</text>
<text x="203.9" y="79" transform="rotate(-90 203.9 79)">SHIELD__2</text>
<text x="206.5" y="79" transform="rotate(-90 206.5 79)">SHIELD__3</text>
<text x="170.9" y="112" transform="rotate(-90 170.9 112)">V</text>
<text x="173.5" y="112" transform="rotate(-90 173.5 112)">V+</text>
<text x="176" y="112" transform="rotate(-90 176 112)">V-</text>
<text x="181.1" y="112" transform="rotate(-90 181.1 112)">H</text>
<text x="183.6" y="112" transform="rotate(-90 183.6 112)">H+</text>
<text x="186.2" y="112" transform="rotate(-90 186.2 112)">H-</text>
<text x="191.2" y="112" transform="rotate(-90 191.2 112)">SEL+</text>
<text x="193.8" y="112" transform="rotate(-90 193.8 112)">SEL-</text>
<text x="198.9" y="112" transform="rotate(-90 198.9 112)">SHIELD</text>
<text x="201.4" y="112" transform="rotate(-90 201.4 112)">SHIELD__1</text>
<text x="203.9" y="112" transform="rotate(-90 203.9 112)">SHIELD__2</text>
<text x="206.5" y="112" transform="rotate(-90 206.5 112)">SHIELD__3</text>
</g>
</svg>
